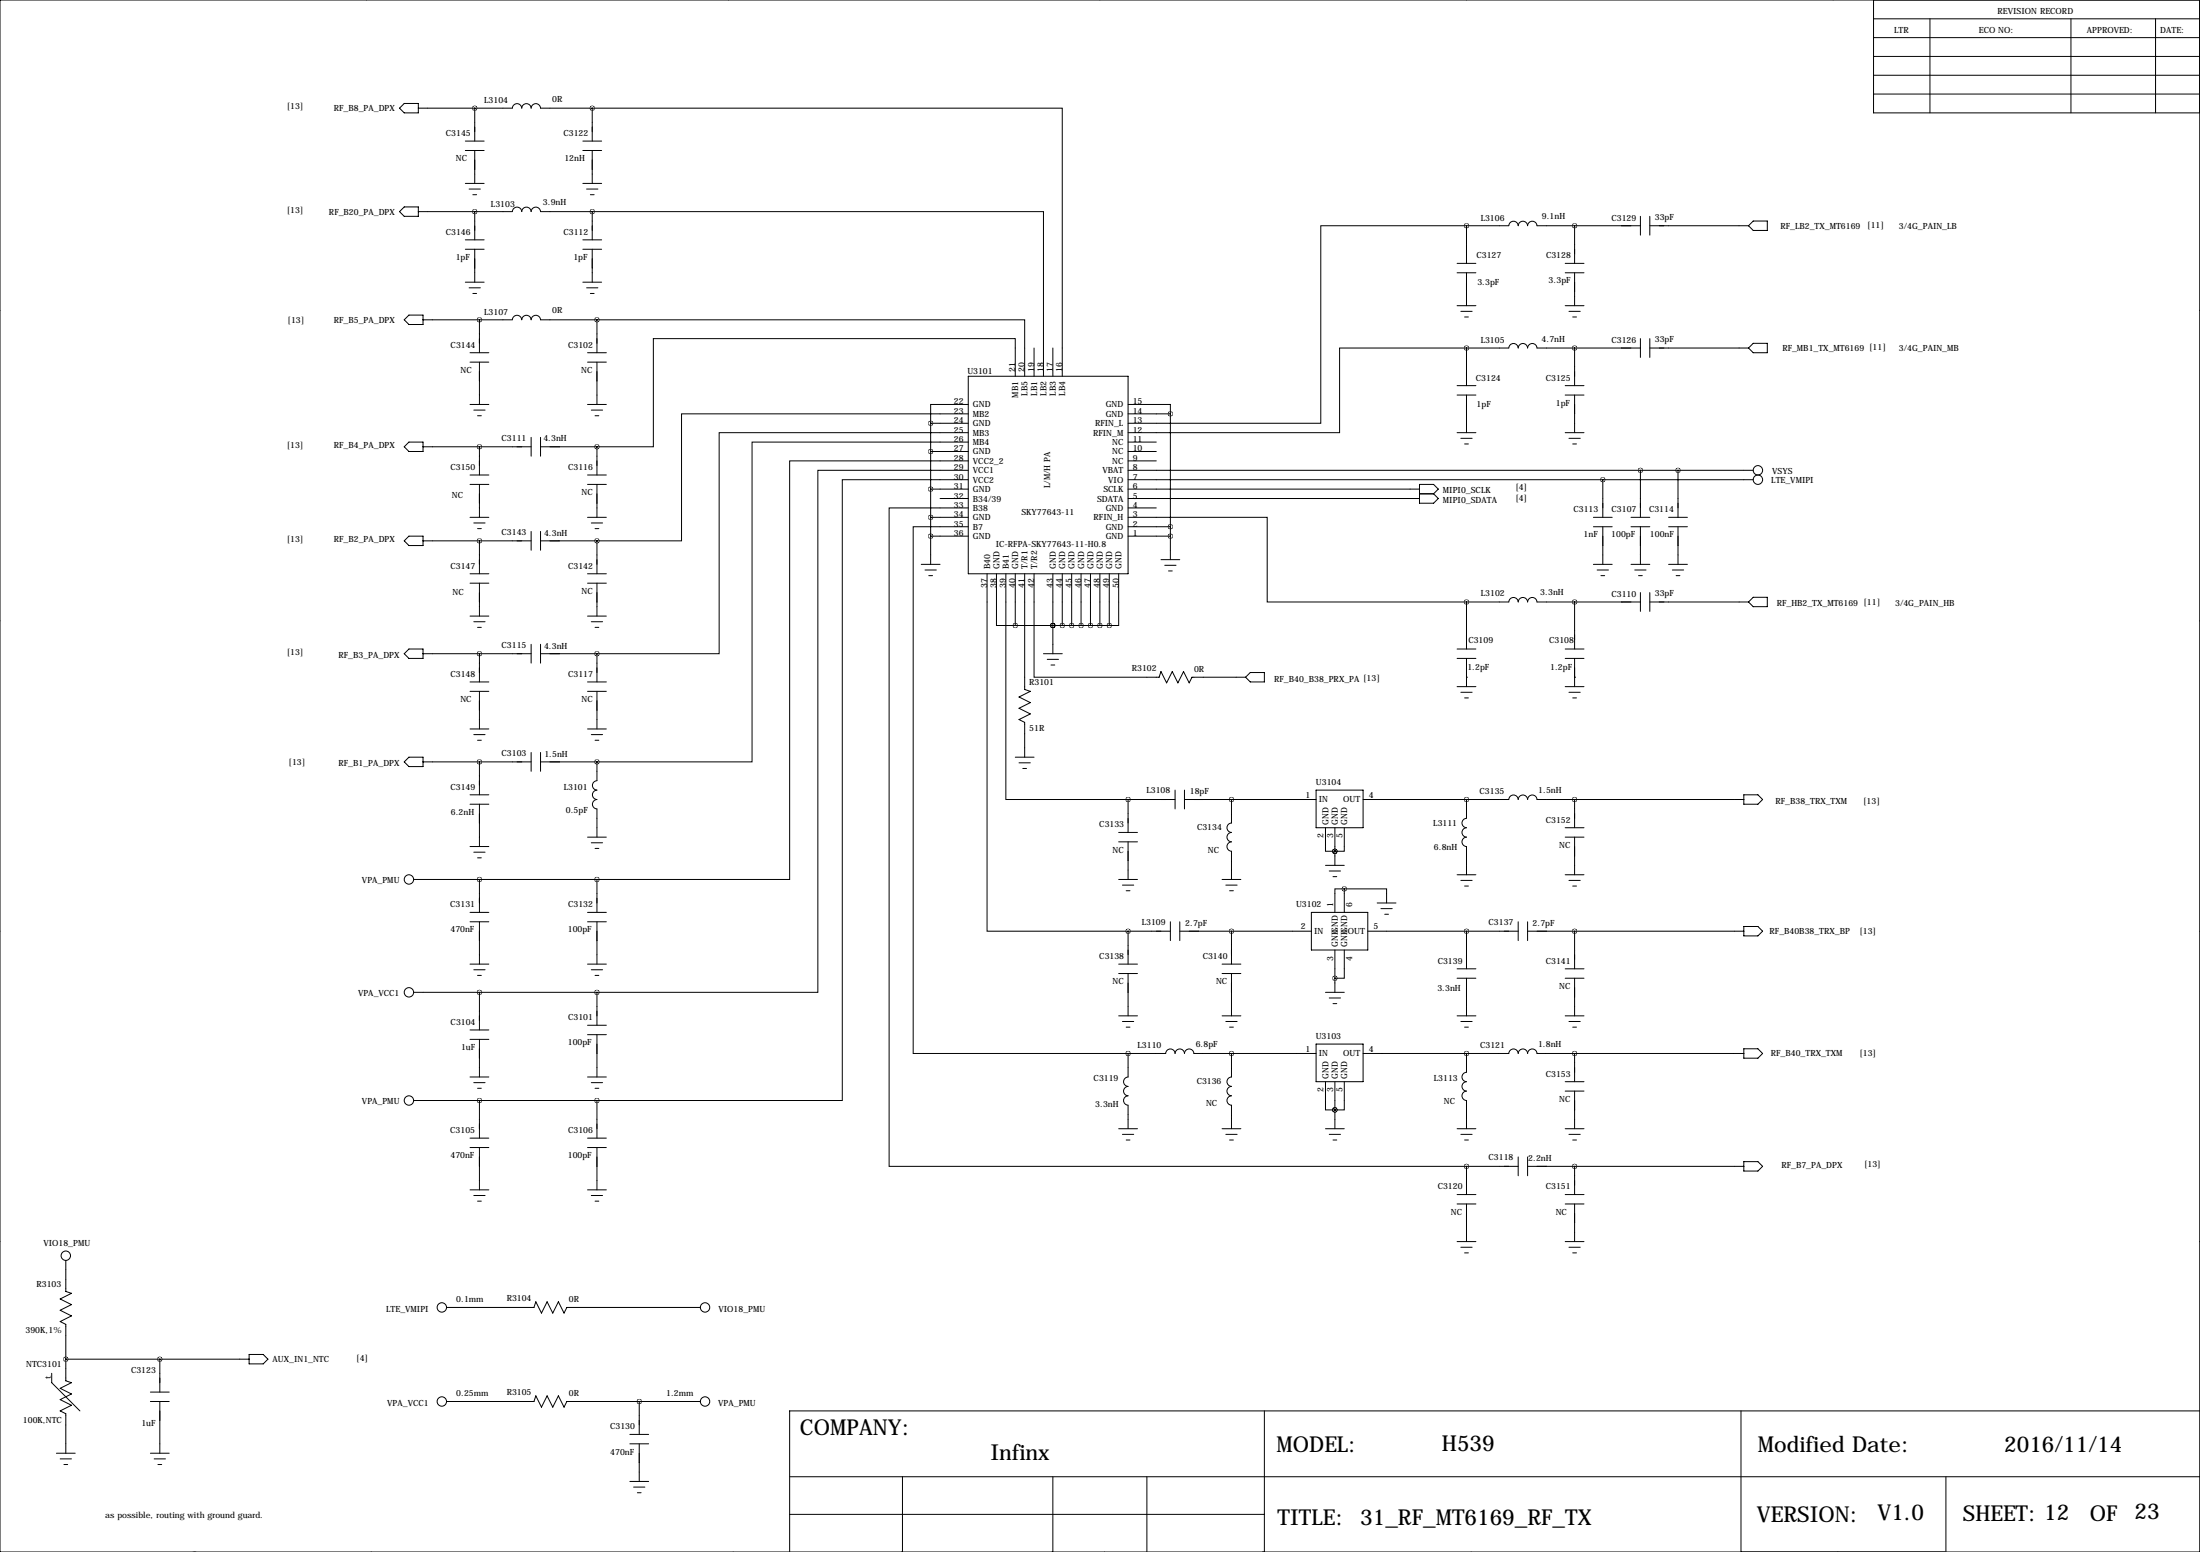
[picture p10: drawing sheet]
<svg xmlns="http://www.w3.org/2000/svg" width="594mm" height="419mm" viewBox="0 0 594 419" stroke-linecap="round" stroke-linejoin="round" font-family="sans-serif">
<g fill="none" stroke="#000" stroke-width=".27">
<path d="M99.1 0h.1M196.8 0h.1M297.2 0h.1M396.2 0h.1M495.3 0h.1M0 0h594.4v419.1h-594.4zM506.2 0v30.5h88.2M506.2 15.2h88.2M506.2 10.2h88.2M506.2 5.1h88.2M521.5 5.1v25.4M559.6 5.1v25.4"/>
<path d="M582.4 5.1v25.4M109.2 27.9h3.8v2.6h-3.8l-1.3-1.3zM113 29.2h25.4a1.27 1.27 0 0 1 1.3-1.2 1.27 1.27 0 0 1 1.3 1.2 1.27 1.27 0 0 1 1.2-1.2 1.27 1.27 0 0 1 1.3 1.2 1.27 1.27 0 0 1 1.3-1.2 1.27 1.27 0 0 1 1.2 1.2h14M125.7 38.1h5.1M128.3 29.2v8.9M157.5 38.1h5.1M160 29.2h127v72.4M160 29.2v8.9M506.2 20.3h88.2M506.2 25.4h88.2M107.9 57.1l1.3-1.2h3.8v2.5h-3.8zM113 57.1h25.4a1.27 1.27 0 0 1 1.3-1.2 1.27 1.27 0 0 1 1.3 1.2 1.27 1.27 0 0 1 1.2-1.2 1.27 1.27 0 0 1 1.3 1.2 1.27 1.27 0 0 1 1.3-1.2 1.27 1.27 0 0 1 1.2 1.2h14"/>
<path d="M125.7 40.6h5.1M125.7 49.5h5.1M126.7 51.1h3.1M127.8 52.6h1M128.3 40.6v8.9M128.3 57.1v7.7M157.5 40.6h5.1M157.5 49.5h5.1M158.5 51.1h3M159.5 52.6h1M160 57.1h121.9v44.5M160 40.6v8.9"/>
<path d="M160 57.1v7.7M443.2 58.4v5.1M445.8 58.4v5.1M125.7 64.8h5.1M125.7 67.3h5.1M125.7 76.2h5.1M126.7 77.7h3.1M127.8 79.2h1M128.3 67.3v8.9M157.5 64.8h5.1M157.5 67.3h5.1M157.5 76.2h5.1"/>
<path d="M158.5 77.7h3M159.5 79.2h1M160 67.3v8.9M393.7 71.1h5.1M393.7 73.7h5.1M396.2 61l11.5-.1a1.27 1.27 0 0 1 1.2-1.2 1.27 1.27 0 0 1 1.3 1.3 1.27 1.27 0 0 1 1.3-1.3 1.27 1.27 0 0 1 1.2 1.3 1.27 1.27 0 0 1 1.3-1.3 1.27 1.27 0 0 1 1.3 1.3h27.9M396.2 61h-39.3v53.3h-52.1M396.2 61v10.1M396.2 73.7v8.9M422.9 71.1h5.1M422.9 73.7h5.1M425.4 61v10.1"/>
<path d="M425.4 73.7v8.9M445.8 61h26.6M472.4 61l1.3-1.3h3.8v2.5h-3.8zM-.1 83.8h.1M109.2 86.4l1.3-1.3h3.8v2.5h-3.8zM114.3 86.4l24.1-.1a1.27 1.27 0 0 1 1.3-1.2 1.27 1.27 0 0 1 1.3 1.3 1.27 1.27 0 0 1 1.2-1.3 1.27 1.27 0 0 1 1.3 1.3 1.27 1.27 0 0 1 1.3-1.3 1.27 1.27 0 0 1 1.2 1.3h15.3M127 95.2h5.1M127 97.8h5.1M129.5 86.4v8.8M129.5 97.8v11.4M158.7 95.2h5.1M158.7 97.8h5.1"/>
<path d="M161.3 86.4h115.6v15.2M161.3 86.4v8.8M161.3 97.8v11.4M279.4 94v7.6M284.5 94v7.6M393.7 82.6h5.1M394.7 84.1h3.1M395.7 85.6h1M396.2 94h11.5a1.27 1.27 0 0 1 1.2-1.2 1.27 1.27 0 0 1 1.3 1.2 1.27 1.27 0 0 1 1.3-1.2 1.27 1.27 0 0 1 1.2 1.2 1.27 1.27 0 0 1 1.3-1.2 1.27 1.27 0 0 1 1.3 1.2h27.9M396.2 94h-34.3v22.8h-57.1M396.2 94v10.1M422.9 82.6h5.1"/>
<path d="M423.9 84.1h3.1M424.9 85.6h1.1M425.4 94v10.1M443.2 91.4v5.1M445.8 91.4v5.1M445.8 94h26.6M472.4 94l1.3-1.3h3.8v2.5h-3.8zM594.4 83.8h.1M127 109.2h5.1M128 110.7h3.1M129 112.3h1M143.5 118.1v5.1"/>
<path d="M146 118.1v5.1M158.7 109.2h5.1M159.8 110.7h3M160.8 112.3h1M251.5 114.3h10.1M251.5 114.3v38.1M261.6 109.2h-10.1v5.1M261.6 111.8h-77.5v34.3h-22.8M261.6 119.4h-58.4v86.3h-41.9M261.6 116.8h-67.3v59.7h-33M261.6 101.6h43.2v53.3h-43.2zM274.3 101.6v-10.2h-97.8v29.2h-15.2"/>
<path d="M304.8 109.2h11.4v2.6M304.8 111.8h11.4M304.8 119.4h7.6M316.2 111.8v39.3M393.7 104.1h5.1M393.7 106.7h5.1M393.7 116.8h5.1M394.7 118.4h3.1M395.7 119.9h1M396.2 106.7v10.1M422.9 104.1h5.1M422.9 106.7h5.1"/>
<path d="M422.9 116.8h5.1M423.9 118.4h3.1M424.9 119.9h1.1M425.4 106.7v10.1M109.2 120.6l1.3-1.2h3.8v2.5h-3.8zM114.3 120.6h29.2M127 128.3h5.1M127 130.8h5.1M127 139.7h5.1M129.5 120.6v7.7M129.5 130.8v8.9M146 120.6h15.3"/>
<path d="M158.7 128.3h5.1M158.7 130.8h5.1M158.7 139.7h5.1M161.3 120.6v7.7M161.3 130.8v8.9M251.5 139.7h10.1M251.5 121.9h10.1M251.5 132.1h10.1M254 134.6h7.6M261.6 124.5h-48.2v113h-52.1M261.6 127h-40.6v141h-59.7M261.6 129.5h-34v167.7h-66.3"/>
<path d="M261.6 137.2h-21.4v177.8h156M304.8 139.7h37.6v22.9h53.8M304.8 121.9h7.6M304.8 124.5h7.6M304.8 127h168.9M304.8 129.5h168.9M304.8 132.1h78.7M304.8 134.6h78.7M304.8 137.2h7.6M383.5 130.8h3.8l1.3 1.3-1.3 1.2 1.3 1.3-1.3 1.3h-3.8zM383.5 133.3h3.8M430.5 139.7h5.1"/>
<path d="M433.1 129.5v10.2M440.7 139.7h5.1M443.2 127v12.7M450.8 139.7h5.1M453.4 127v12.7M109.2 146.1l1.3-1.3h3.8v2.5h-3.8zM114.3 146.1h29.2M127 154.9h5.1M127 157.5h5.1M128 141.2h3.1M129 142.7h1M129.5 146.1v8.8"/>
<path d="M129.5 157.5v8.9M143.5 143.5v5.1M146 143.5v5.1M146 146.1h15.3M158.7 154.9h5.1M158.7 157.5h5.1M159.8 141.2h3M160.8 142.7h1M161.3 146.1v8.8M161.3 157.5v8.9M248.9 152.4h5.1M249.9 153.9h3.1"/>
<path d="M251 155.4h1M251.5 144.8h10.1M261.6 142.2h-14.9v142.3h58.1M266.7 154.9v96.6h38.1M269.2 154.9v14h5.1M271.8 154.9v61h33M274.3 154.9v14M276.9 154.9v31.3l1.5 .5-3.1 1.5 3.1 1.5-3.1 1.6 3.1 1.5-3.1 1.5 1.6 .8v9.4M279.4 154.9v28h33.8l.5-1.5 1.5 3 1.5-3 1.6 3 1.5-3 1.5 3 .8-1.5h14.4M284.5 154.9v21.6M287 154.9v14M289.6 154.9v14"/>
<path d="M292.1 154.9v14M294.6 154.9v14M297.2 154.9v14M299.7 154.9v14M302.3 154.9v14h-2.6M304.8 142.2h11.4M304.8 144.8h11.4M313.7 151.1h5.1M314.7 152.7h3.1M315.7 154.2h1M430.5 142.2h5.1M430.5 152.4h5.1"/>
<path d="M431.5 153.9h3.1M432.6 155.4h1M433.1 142.2v10.2M440.7 142.2h5.1M440.7 152.4h5.1M441.7 153.9h3.1M442.7 155.4h1M443.2 142.2v10.2M450.8 142.2h5.1M450.8 152.4h5.1M451.9 153.9h3M452.9 155.4h1"/>
<path d="M453.4 142.2v10.2M-.1 167.6h.1M110.5 175.3h3.8v2.5h-3.8l-1.3-1.3zM114.3 176.5h29.2M127 166.4h5.1M128 167.9h3.1M129 169.4h1M129.5 176.5v7.6M143.5 174v5.1M146 176.5h15.3M146 174v5.1M158.7 166.4h5.1"/>
<path d="M159.8 167.9h3M160.8 169.4h1M161.3 176.5v7.6M274.3 168.9h25.4M281.9 176.5h5.1M283 178.1h3M284 179.6h1M284.5 168.9h.1M393.7 175.3h5.1M393.7 177.8h5.1M396.2 162.6v12.7M396.2 177.8v7.6"/>
<path d="M396.2 162.6h11.5M407.7 162.5a1.27 1.27 0 0 1 1.2-1.2 1.27 1.27 0 0 1 1.3 1.3M410.2 162.5a1.27 1.27 0 0 1 1.3-1.2 1.27 1.27 0 0 1 1.2 1.3M412.8 162.5a1.27 1.27 0 0 1 1.2-1.2 1.27 1.27 0 0 1 1.3 1.3h27.9M422.9 175.3h5.1M422.9 177.8h5.1M425.4 162.6v12.7M425.4 177.8v7.6M443.2 160v5.1M445.8 160v5.1M445.8 162.6h26.6M472.4 162.6l1.3-1.3h3.8v2.5h-3.8z"/>
<path d="M594.4 167.6h.1M127 184.1h5.1M127 186.7h5.1M127 196.8h5.1M128 198.4h3.1M129 199.9h1M129.5 186.7v10.1M158.7 184.1h5.1M158.7 186.7h5.1M158.7 196.8h5.1M159.8 198.4h3M160.8 199.9h1"/>
<path d="M161.3 186.7v10.1M337.8 181.6h3.8v2.5h-3.8l-1.3-1.2zM393.7 185.4h5.1M394.7 186.9h3.1M395.7 188.5h1M396.2 182.9h.1M422.9 185.4h5.1M423.9 186.9h3.1M424.9 188.5h1.1M425.4 182.9h.1M110.5 204.5h3.8v2.5h-3.8l-1.3-1.3zM114.3 205.7h29.2"/>
<path d="M127 214.6h5.1M127 217.2h5.1M129.5 205.7v8.9M129.5 217.2v11.4M143.5 203.2v5.1M146 203.2v5.1M146 205.7h15.3M161.3 205.7v5.1a1.27 1.27 0 0 0-1.2 1.3 1.27 1.27 0 0 0 1.2 1.3 1.27 1.27 0 0 0-1.2 1.2 1.27 1.27 0 0 0 1.2 1.3 1.27 1.27 0 0 0-1.2 1.3 1.27 1.27 0 0 0 1.2 1.2v7.7M274.3 204.5h5.1M275.3 206h3.1M276.4 207.5h1M304.8 215.9h12.7"/>
<path d="M304.8 215.9v8.9M317.5 213.4v5M320 215.9h35.6M320 213.4v5M332.7 215.9v6.4a1.27 1.27 0 0 0-1.2 1.2 1.27 1.27 0 0 0 1.2 1.3 1.27 1.27 0 0 0-1.2 1.3 1.27 1.27 0 0 0 1.2 1.2 1.27 1.27 0 0 0-1.2 1.3 1.27 1.27 0 0 0 1.2 1.3v7.6M355.6 213.4h12.7v10.1h-12.7zM368.3 215.9h39.4a1.27 1.27 0 0 1 1.2-1.2 1.27 1.27 0 0 1 1.3 1.2 1.27 1.27 0 0 1 1.3-1.2 1.27 1.27 0 0 1 1.2 1.2 1.27 1.27 0 0 1 1.3-1.2 1.27 1.27 0 0 1 1.3 1.2h55.9M396.2 215.9v5.1a1.27 1.27 0 0 0-1.2 1.3 1.27 1.27 0 0 0 1.2 1.2 1.27 1.27 0 0 0-1.2 1.3 1.27 1.27 0 0 0 1.2 1.3 1.27 1.27 0 0 0-1.2 1.2 1.27 1.27 0 0 0 1.2 1.3v7.6M425.4 215.9v7.6M471.2 214.6h3.8l1.2 1.3-1.2 1.3h-3.8zM111.8 237.5h49.5M127 228.6h5.1"/>
<path d="M128 230.1h3.1M129 231.6h1M129.5 237.5v8.9M158.7 226.1h5.1M159.8 227.6h3M160.8 229.1h1M161.3 237.5v8.9M302.3 224.8h5M302.3 227.3h5M302.3 237.5h5M303.3 239h3M304.8 227.3v10.2"/>
<path d="M330.2 237.5h5.1M331.2 239h3.1M358.1 223.5v6.4h2.6M358.1 233.7h5.1M359.2 235.2h3M360.2 236.7h1M360.7 229.9h.1M360.7 223.5v10.2M363.2 223.5v6.4h-2.5M393.7 236.2h5.1M394.7 237.7h3.1M395.7 239.3h1"/>
<path d="M422.9 223.5h5.1M422.9 226.1h5.1M422.9 236.2h5.1M423.9 237.7h3.1M424.9 239.3h1.1M425.4 226.1v10.1M-.1 251.5h.1M127 246.4h5.1M127 248.9h5.1M129.5 248.9v11.5M158.7 246.4h5.1M158.7 248.9h5.1"/>
<path d="M161.3 248.9v11.5M304.3 240.5h1M304.8 251.5h11.4M304.8 251.5v8.9M316.2 248.9v5.1M318.8 251.5h35.5M318.8 248.9v5.1M332.2 240.5h1M332.7 251.5v8.9M354.3 246.4h15.3v10.1h-15.3zM360.7 256.5v11.5M363.2 256.5v7.7h-2.5"/>
<path d="M363.2 240h-2.5v6.4M363.2 240h11.4v3.8M363.2 240v6.4M369.6 251.5h40.6M372.1 243.8h5.1M373.1 245.4h3.1M374.1 246.9h1.1M396.2 251.5v10.1M410.2 248.9v5.1M412.7 251.5h58.5M412.7 248.9v5.1M425.4 251.5v10.1"/>
<path d="M471.2 250.2h3.8l1.2 1.3-1.2 1.2h-3.8zM594.4 251.5h.1M111.8 268h49.5M127 278.1h5.1M127 260.4h5.1M128 261.9h3.1M129 263.4h1M129.5 268v10.1M158.7 260.4h5.1M158.7 276.9h5.1M158.7 279.4h5.1M159.8 261.9h3"/>
<path d="M160.8 263.4h1M161.3 268v8.9M161.3 279.4v11.4M302.3 260.4h5M302.3 262.9h5M302.3 274.3h5M303.3 275.8h3M304.3 277.4h1M304.8 262.9v11.4M330.2 260.4h5.1M330.2 262.9h5.1M330.2 274.3h5.1"/>
<path d="M331.2 275.8h3.1M332.2 277.4h1M332.7 262.9v11.4M358.1 268h5.1M359.2 269.5h3M360.2 271h1M393.7 261.6h5.1M393.7 264.2h5.1M393.7 274.3h5.1M394.7 275.8h3.1M395.7 277.4h1M396.2 264.2v10.1"/>
<path d="M422.9 261.6h5.1M422.9 264.2h5.1M422.9 274.3h5.1M423.9 275.8h3.1M424.9 277.4h1.1M425.4 264.2v10.1M111.8 297.2h49.5M127 280.7h5.1M127 290.8h5.1M128 292.4h3.1M129 293.9h1M129.5 280.7v10.1"/>
<path d="M129.5 297.2v10.1M158.7 290.8h5.1M159.8 292.4h3M160.8 293.9h1M161.3 297.2v10.1M304.8 284.5v6.3a1.27 1.27 0 0 0-1.2 1.3 1.27 1.27 0 0 0 1.2 1.3 1.27 1.27 0 0 0-1.2 1.2 1.27 1.27 0 0 0 1.2 1.3 1.27 1.27 0 0 0-1.2 1.3 1.27 1.27 0 0 0 1.2 1.2v6.4M304.8 284.5h10.2a1.27 1.27 0 0 1 1.2-1.2 1.27 1.27 0 0 1 1.3 1.2 1.27 1.27 0 0 1 1.3-1.2 1.27 1.27 0 0 1 1.2 1.2 1.27 1.27 0 0 1 1.3-1.2 1.27 1.27 0 0 1 1.3 1.2M322.6 284.5h33M332.7 284.5v6.3a1.27 1.27 0 0 0-1.2 1.3 1.27 1.27 0 0 0 1.2 1.3 1.27 1.27 0 0 0-1.2 1.2 1.27 1.27 0 0 0 1.2 1.3 1.27 1.27 0 0 0-1.2 1.3 1.27 1.27 0 0 0 1.2 1.2v6.4M355.6 281.9h12.7v10.2h-12.7zM358.1 292.1v7.6h2.6M360.7 299.7h.1"/>
<path d="M360.7 292.1v12.7M363.2 292.1v7.6h-2.5M368.3 284.5h39.4a1.27 1.27 0 0 1 1.2-1.2 1.27 1.27 0 0 1 1.3 1.2 1.27 1.27 0 0 1 1.3-1.2 1.27 1.27 0 0 1 1.2 1.2 1.27 1.27 0 0 1 1.3-1.2 1.27 1.27 0 0 1 1.3 1.2h55.9M396.2 284.5v5.1a1.27 1.27 0 0 0-1.2 1.2 1.27 1.27 0 0 0 1.2 1.3 1.27 1.27 0 0 0-1.2 1.3 1.27 1.27 0 0 0 1.2 1.2 1.27 1.27 0 0 0-1.2 1.3 1.27 1.27 0 0 0 1.2 1.3v7.6M422.9 292.1h5.1M422.9 294.6h5.1M425.4 284.5v7.6M425.4 294.6v10.2M471.2 283.2h3.8l1.2 1.3-1.2 1.3h-3.8zM127 307.3h5.1M127 309.9h5.1M129.5 309.9v11.4"/>
<path d="M158.7 307.3h5.1M158.7 309.9h5.1M161.3 309.9v11.4M302.3 304.8h5M303.3 306.3h3M304.3 307.8h1M330.2 304.8h5.1M331.2 306.3h3.1M332.2 307.8h1M358.1 304.8h5.1M359.2 306.3h3M360.2 307.8h1"/>
<path d="M393.7 304.8h5.1M394.7 306.3h3.1M395.7 307.8h1M396.2 315v7.6M396.2 315h14M410.2 312.4v5.1M412.7 315h58.5M412.7 312.4v5.1M422.9 304.8h5.1M423.9 306.3h3.1M424.9 307.8h1.1M425.4 315v7.6"/>
<path d="M471.2 313.7h3.8l1.2 1.3-1.2 1.2h-3.8zM-.1 335.3h.1M127 321.3h5.1M128 322.8h3.1M129 324.4h1M158.7 321.3h5.1M159.8 322.8h3M160.8 324.4h1M393.7 335.3h5.1M393.7 322.6h5.1M393.7 325.1h5.1M394.7 336.8h3.1"/>
<path d="M395.7 338.3h1M396.2 325.1v10.2M422.9 335.3h5.1M422.9 322.6h5.1M422.9 325.1h5.1M423.9 336.8h3.1M424.9 338.3h1.1M425.4 325.1v10.2M594.4 335.3h.1M17.8 340.4v8.3l1.5 .5-3 1.6 3 1.5-3 1.5 3 1.5-3 1.6 1.5 .7v15.3l1.5 .5-3 1.5 3 1.5-3 1.6 3 1.5-3 1.5 1.5 .8v10.6M120.6 353.1h23.7l.5-1.6 1.5 3.1 1.5-3.1 1.6 3.1 1.5-3.1 1.5 3.1 .8-1.5h36M14 370.8v2.6l7.6 7.6"/>
<path d="M17.8 367h49.5M40.6 375.9h5.1M40.6 378.5h5.1M43.2 367v8.9M43.2 378.5v13.9M67.3 365.8h3.8l1.3 1.2-1.3 1.3h-3.8zM120.6 378.5h23.7l.5-1.6 1.5 3.1 1.5-3.1 1.6 3.1 1.5-3.1 1.5 3.1 .8-1.5h36M172.7 378.5v8.8M15.2 392.4h5.1M16.3 394h3M17.3 395.5h1M40.6 392.4h5.1"/>
<path d="M41.7 394h3M42.7 395.5h1M170.2 387.3h5.1M170.2 389.9h5.1M172.7 389.9v10.1M213.4 398.8h381M243.8 398.8v20.3M284.5 398.8v20.3M309.9 398.8v20.3M341.6 381v38.1M470.4 381v38.1M525.8 398.8v20.3"/>
<path d="M594.4 381h-381v38.1M100.3 419.1h.1M170.2 400h5.1M171.2 401.6h3M172.2 403.1h1M198.1 419.1h.1M213.4 408.9h128.2M298.4 419.1h.1M397.5 419.1h.1M496.6 419.1h.1"/>
<circle cx="475" cy="129.5" r="1.27"/>
<circle cx="475" cy="127" r="1.27"/>
<circle cx="110.5" cy="237.5" r="1.27"/>
<circle cx="110.5" cy="268" r="1.27"/>
<circle cx="110.5" cy="297.2" r="1.27"/>
<circle cx="17.8" cy="339.1" r="1.27"/>
<circle cx="119.4" cy="353.1" r="1.27"/>
<circle cx="190.5" cy="353.1" r="1.27"/>
<circle cx="119.4" cy="378.5" r="1.27"/>
<circle cx="190.5" cy="378.5" r="1.27"/>
</g>
<path d="M172.7 378.5a.05 .05 0 0 0 .1 0 .05 .05 0 0 0-.1 0zM43.1 367a.05 .05 0 0 0 .1 0 .05 .05 0 0 0-.1 0zM17.7 367a.05 .05 0 0 0 .1 0 .05 .05 0 0 0-.1 0zM129.5 237.5a.05 .05 0 0 0 .1 0 .05 .05 0 0 0-.1 0zM161.2 237.5a.05 .05 0 0 0 .1 0 .05 .05 0 0 0-.1 0zM129.5 297.2a.05 .05 0 0 0 .1 0 .05 .05 0 0 0-.1 0zM161.2 297.2a.05 .05 0 0 0 .1 0 .05 .05 0 0 0-.1 0zM274.3 168.9a.05 .05 0 0 0 .1 0 .05 .05 0 0 0-.1 0zM284.4 168.9a.05 .05 0 0 0 .1 0 .05 .05 0 0 0-.1 0zM287 168.9a.05 .05 0 0 0 .1 0 .05 .05 0 0 0-.1 0zM289.5 168.9a.05 .05 0 0 0 .1 0 .05 .05 0 0 0-.1 0zM294.6 168.9a.05 .05 0 0 0 .1 0 .05 .05 0 0 0-.1 0zM297.1 168.9a.05 .05 0 0 0 .1 0 .05 .05 0 0 0-.1 0zM299.7 168.9a.05 .05 0 0 0 .1 0 .05 .05 0 0 0-.1 0zM251.4 144.8a.05 .05 0 0 0 .1 0 .05 .05 0 0 0-.1 0zM251.4 139.7a.05 .05 0 0 0 .1 0 .05 .05 0 0 0-.1 0zM251.4 132.1a.05 .05 0 0 0 .1 0 .05 .05 0 0 0-.1 0zM251.4 121.9a.05 .05 0 0 0 .1 0 .05 .05 0 0 0-.1 0zM251.4 114.3a.05 .05 0 0 0 .1 0 .05 .05 0 0 0-.1 0zM425.4 61a.05 .05 0 0 0 .1 0 .05 .05 0 0 0-.1 0zM396.2 61a.05 .05 0 0 0 .1 0 .05 .05 0 0 0-.1 0zM396.2 94a.05 .05 0 0 0 .1 0 .05 .05 0 0 0-.1 0zM425.4 94a.05 .05 0 0 0 .1 0 .05 .05 0 0 0-.1 0zM443.2 127a.05 .05 0 0 0 .1 0 .05 .05 0 0 0-.1 0zM453.3 127a.05 .05 0 0 0 .1 0 .05 .05 0 0 0-.1 0zM433 129.5a.05 .05 0 0 0 .1 0 .05 .05 0 0 0-.1 0zM425.4 162.6a.05 .05 0 0 0 .1 0 .05 .05 0 0 0-.1 0zM316.2 144.8a.05 .05 0 0 0 .1 0 .05 .05 0 0 0-.1 0zM316.2 111.8a.05 .05 0 0 0 .1 0 .05 .05 0 0 0-.1 0zM161.2 268a.05 .05 0 0 0 .1 0 .05 .05 0 0 0-.1 0zM129.5 268a.05 .05 0 0 0 .1 0 .05 .05 0 0 0-.1 0zM396.2 251.5a.05 .05 0 0 0 .1 0 .05 .05 0 0 0-.1 0zM332.7 251.5a.05 .05 0 0 0 .1 0 .05 .05 0 0 0-.1 0zM425.4 251.5a.05 .05 0 0 0 .1 0 .05 .05 0 0 0-.1 0zM332.7 284.5a.05 .05 0 0 0 .1 0 .05 .05 0 0 0-.1 0zM396.2 284.5a.05 .05 0 0 0 .1 0 .05 .05 0 0 0-.1 0zM360.6 299.7a.05 .05 0 0 0 .1 0 .05 .05 0 0 0-.1 0zM360.6 264.2a.05 .05 0 0 0 .1 0 .05 .05 0 0 0-.1 0zM332.7 215.9a.05 .05 0 0 0 .1 0 .05 .05 0 0 0-.1 0zM396.2 215.9a.05 .05 0 0 0 .1 0 .05 .05 0 0 0-.1 0zM425.4 315a.05 .05 0 0 0 .1 0 .05 .05 0 0 0-.1 0zM129.5 120.7a.05 .05 0 0 0 .1 0 .05 .05 0 0 0-.1 0zM129.5 176.5a.05 .05 0 0 0 .1 0 .05 .05 0 0 0-.1 0zM396.2 315a.05 .05 0 0 0 .1 0 .05 .05 0 0 0-.1 0zM284.4 168.9a.05 .05 0 0 0 .1 0 .05 .05 0 0 0-.1 0zM316.2 142.2a.05 .05 0 0 0 .1 0 .05 .05 0 0 0-.1 0zM396.2 162.6a.05 .05 0 0 0 .1 0 .05 .05 0 0 0-.1 0zM360.6 229.9a.05 .05 0 0 0 .1 0 .05 .05 0 0 0-.1 0zM360.6 229.9a.05 .05 0 0 0 .1 0 .05 .05 0 0 0-.1 0zM360.6 299.7a.05 .05 0 0 0 .1 0 .05 .05 0 0 0-.1 0zM363.2 240a.05 .05 0 0 0 .1 0 .05 .05 0 0 0-.1 0zM129.5 146.1a.05 .05 0 0 0 .1 0 .05 .05 0 0 0-.1 0zM161.2 146.1a.05 .05 0 0 0 .1 0 .05 .05 0 0 0-.1 0zM129.5 205.7a.05 .05 0 0 0 .1 0 .05 .05 0 0 0-.1 0zM161.2 205.7a.05 .05 0 0 0 .1 0 .05 .05 0 0 0-.1 0zM160 57.2a.05 .05 0 0 0 .1 0 .05 .05 0 0 0-.1 0zM128.2 57.2a.05 .05 0 0 0 .1 0 .05 .05 0 0 0-.1 0zM161.2 86.4a.05 .05 0 0 0 .1 0 .05 .05 0 0 0-.1 0zM129.5 86.4a.05 .05 0 0 0 .1 0 .05 .05 0 0 0-.1 0zM160 29.2a.05 .05 0 0 0 .1 0 .05 .05 0 0 0-.1 0zM128.2 29.2a.05 .05 0 0 0 .1 0 .05 .05 0 0 0-.1 0zM425.4 215.9a.05 .05 0 0 0 .1 0 .05 .05 0 0 0-.1 0zM425.4 284.5a.05 .05 0 0 0 .1 0 .05 .05 0 0 0-.1 0zM161.2 176.5a.05 .05 0 0 0 .1 0 .05 .05 0 0 0-.1 0zM161.2 120.7a.05 .05 0 0 0 .1 0 .05 .05 0 0 0-.1 0z" fill="#000" stroke="#000" stroke-width="1.3"/>
<g font-size="5.9">
<text x="216.2" y="387.6">COMPANY:</text>
<text x="267.6" y="394.3">Infinx</text>
<text x="344.9" y="392.2">MODEL:</text>
<text x="389.6" y="391.7">H539</text>
<text x="475" y="392.2">Modified Date:</text>
<text x="541.5" y="392.2">2016/11/14</text>
<text x="345.2" y="411.7">TITLE:</text>
<text x="367.5" y="411.7">31_RF_MT6169_RF_TX</text>
<text x="474.7" y="411">VERSION:</text>
<text x="507.3" y="410.5">V1.0</text>
<text x="530.4" y="410.7">SHEET: 12</text>
<text x="564.7" y="410.7">OF</text>
<text x="576.7" y="410.3">23</text>
</g>
<g font-size="2.3">
<text x="539.8" y="3.8">REVISION RECORD</text>
<text x="511.8" y="8.9">LTR</text>
<text x="534.7" y="8.9">ECO NO:</text>
<text x="563.9" y="8.9">APPROVED:</text>
<text x="583.7" y="8.9">DATE:</text>
<text x="77.5" y="29.6">[13]</text>
<text x="90.2" y="30">RF_B8_PA_DPX</text>
<text x="130.8" y="27.8">L3104</text>
<text x="149.2" y="27.5">0R</text>
<text x="120.5" y="36.7">C3145</text>
<text x="152.2" y="36.7">C3122</text>
<text x="123.2" y="43.5">NC</text>
<text x="152.5" y="43.4">12nH</text>
<text x="77.5" y="57.5">[13]</text>
<text x="88.9" y="58.2">RF_B20_PA_DPX</text>
<text x="132.7" y="55.9">L3103</text>
<text x="146.7" y="55.5">3.9nH</text>
<text x="400.1" y="59.6">L3106</text>
<text x="416.6" y="59.2">9.1nH</text>
<text x="435.4" y="59.6">C3129</text>
<text x="447.1" y="59.3">33pF</text>
<text x="120.4" y="63.4">C3146</text>
<text x="152.2" y="63.4">C3112</text>
<text x="481.1" y="61.7">RF_LB2_TX_MT6169</text>
<text x="504.5" y="61.5">[11]</text>
<text x="513.1" y="61.7">3/4G_PAIN_LB</text>
<text x="123.1" y="70.1">1pF</text>
<text x="154.9" y="70.2">1pF</text>
<text x="398.9" y="69.7">C3127</text>
<text x="417.7" y="69.7">C3128</text>
<text x="399.2" y="76.8">3.3pF</text>
<text x="418.4" y="76.5">3.3pF</text>
<text x="77.7" y="87.2">[13]</text>
<text x="90.2" y="87.2">RF_B5_PA_DPX</text>
<text x="130.8" y="85">L3107</text>
<text x="149.2" y="84.6">0R</text>
<text x="121.8" y="93.9">C3144</text>
<text x="153.5" y="93.9">C3102</text>
<text x="400.1" y="92.6">L3105</text>
<text x="416.5" y="92.3">4.7nH</text>
<text x="435.4" y="92.6">C3126</text>
<text x="447.1" y="92.3">33pF</text>
<text x="481.6" y="94.7">RF_MB1_TX_MT6169 [11]</text>
<text x="513.1" y="94.7">3/4G_PAIN_MB</text>
<text x="124.5" y="100.7">NC</text>
<text x="157.1" y="100.7">NC</text>
<text x="261.4" y="101.1">U3101</text>
<text x="274.3" y="100.3" transform="rotate(-90 274.3 100.3)">21</text>
<text x="276.9" y="100.3" transform="rotate(-90 276.9 100.3)">20</text>
<text x="279.4" y="100.3" transform="rotate(-90 279.4 100.3)">19</text>
<text x="281.9" y="100.3" transform="rotate(-90 281.9 100.3)">18</text>
<text x="284.5" y="100.3" transform="rotate(-90 284.5 100.3)">17</text>
<text x="287" y="100.3" transform="rotate(-90 287 100.3)">16</text>
<text x="275.1" y="107.3" transform="rotate(-90 275.1 107.3)">MB1</text>
<text x="277.7" y="106.8" transform="rotate(-90 277.7 106.8)">LB5</text>
<text x="280.2" y="106.8" transform="rotate(-90 280.2 106.8)">LB1</text>
<text x="282.7" y="106.8" transform="rotate(-90 282.7 106.8)">LB2</text>
<text x="285.3" y="106.8" transform="rotate(-90 285.3 106.8)">LB3</text>
<text x="287.8" y="106.8" transform="rotate(-90 287.8 106.8)">LB4</text>
<text x="398.8" y="102.8">C3124</text>
<text x="417.7" y="102.8">C3125</text>
<text x="257.7" y="111.8">23</text>
<text x="257.7" y="109.2">22</text>
<text x="262.9" y="112.6">MB2</text>
<text x="262.9" y="110">GND</text>
<text x="298.8" y="112.6">GND</text>
<text x="298.8" y="110">GND</text>
<text x="306.1" y="111.8">14</text>
<text x="306.1" y="109.2">15</text>
<text x="399" y="110">1pF</text>
<text x="420.4" y="109.6">1pF</text>
<text x="135.5" y="119">C3111</text>
<text x="146.8" y="119">4.3nH</text>
<text x="257.7" y="119.4">26</text>
<text x="257.7" y="116.8">25</text>
<text x="257.7" y="114.3">24</text>
<text x="262.9" y="117.6">MB3</text>
<text x="262.9" y="115.1">GND</text>
<text x="295.4" y="117.6">RFIN_M</text>
<text x="295.9" y="115.1">RFIN_L</text>
<text x="306.1" y="114.3">13</text>
<text x="306.1" y="116.8">12</text>
<text x="306.1" y="119.4">11</text>
<text x="77.5" y="121">[13]</text>
<text x="90.2" y="121">RF_B4_PA_DPX</text>
<text x="257.7" y="121.9">27</text>
<text x="257.7" y="124.5">28</text>
<text x="262.9" y="122.7">GND</text>
<text x="262.9" y="120.2">MB4</text>
<text x="262.9" y="125.3">VCC2_2</text>
<text x="300.5" y="120.2">NC</text>
<text x="300.5" y="122.7">NC</text>
<text x="300.5" y="125.3">NC</text>
<text x="306.1" y="121.9">10</text>
<text x="306.1" y="124.5">9</text>
<text x="121.7" y="126.9">C3150</text>
<text x="153.5" y="126.9">C3116</text>
<text x="257.7" y="129.5">30</text>
<text x="257.7" y="127">29</text>
<text x="262.9" y="130.3">VCC2</text>
<text x="262.9" y="127.8">VCC1</text>
<text x="283.7" y="131.8" transform="rotate(-90 283.7 131.8)">L/M/H PA</text>
<text x="297.9" y="127.8">VBAT</text>
<text x="299.4" y="130.3">VIO</text>
<text x="306.1" y="127">8</text>
<text x="306.1" y="129.5">7</text>
<text x="478.6" y="130.4">LTE_VMIPI</text>
<text x="478.8" y="127.9">VSYS</text>
<text x="122.1" y="134.4">NC</text>
<text x="157.1" y="133.6">NC</text>
<text x="257.7" y="137.2">33</text>
<text x="257.7" y="134.6">32</text>
<text x="257.7" y="132.1">31</text>
<text x="262.9" y="138">B38</text>
<text x="262.9" y="135.4">B34/39</text>
<text x="262.9" y="132.9">GND</text>
<text x="296.4" y="135.4">SDATA</text>
<text x="298.1" y="132.9">SCLK</text>
<text x="298.8" y="138">GND</text>
<text x="306.1" y="132.1">6</text>
<text x="306.1" y="134.6">5</text>
<text x="306.1" y="137.2">4</text>
<text x="389.9" y="133.1">MIPI0_SCLK</text>
<text x="389.9" y="135.9">MIPI0_SDATA</text>
<text x="409.4" y="132.4">[4]</text>
<text x="409.4" y="135.2">[4]</text>
<text x="257.7" y="139.7">34</text>
<text x="257.7" y="142.2">35</text>
<text x="262.9" y="140.5">GND</text>
<text x="262.9" y="143">B7</text>
<text x="276" y="139.2">SKY77643-11</text>
<text x="295.5" y="140.5">RFIN_H</text>
<text x="298.8" y="143">GND</text>
<text x="306.1" y="139.7">3</text>
<text x="306.1" y="142.2">2</text>
<text x="425.1" y="138.3">C3113</text>
<text x="435.5" y="138.3">C3107</text>
<text x="445.6" y="138.3">C3114</text>
<text x="77.5" y="146.4">[13]</text>
<text x="90.2" y="146.4">RF_B2_PA_DPX</text>
<text x="135.5" y="144.4">C3143</text>
<text x="147" y="144.7">4.3nH</text>
<text x="257.7" y="144.8">36</text>
<text x="262.9" y="145.6">GND</text>
<text x="269.1" y="147.8">IC-RFPA-SKY77643-11-H0.8</text>
<text x="298.8" y="145.6">GND</text>
<text x="306.1" y="144.8">1</text>
<text x="427.9" y="145.1">1nF</text>
<text x="435.4" y="145.1">100pF</text>
<text x="445.8" y="145.1">100nF</text>
<text x="121.7" y="153.6">C3147</text>
<text x="153.5" y="153.6">C3142</text>
<text x="267.5" y="153.7" transform="rotate(-90 267.5 153.7)">B40</text>
<text x="270" y="153.7" transform="rotate(-90 270 153.7)">GND</text>
<text x="272.6" y="153.7" transform="rotate(-90 272.6 153.7)">B41</text>
<text x="275.1" y="153.7" transform="rotate(-90 275.1 153.7)">GND</text>
<text x="277.7" y="153.7" transform="rotate(-90 277.7 153.7)">T/R1</text>
<text x="280.2" y="153.7" transform="rotate(-90 280.2 153.7)">T/R2</text>
<text x="285.3" y="153.7" transform="rotate(-90 285.3 153.7)">GND</text>
<text x="287.8" y="153.7" transform="rotate(-90 287.8 153.7)">GND</text>
<text x="290.4" y="153.7" transform="rotate(-90 290.4 153.7)">GND</text>
<text x="292.9" y="153.7" transform="rotate(-90 292.9 153.7)">GND</text>
<text x="295.4" y="153.7" transform="rotate(-90 295.4 153.7)">GND</text>
<text x="298" y="153.7" transform="rotate(-90 298 153.7)">GND</text>
<text x="300.5" y="153.7" transform="rotate(-90 300.5 153.7)">GND</text>
<text x="303.1" y="153.7" transform="rotate(-90 303.1 153.7)">GND</text>
<text x="122.3" y="160.6">NC</text>
<text x="157.1" y="160.3">NC</text>
<text x="266.7" y="158.8" transform="rotate(-90 266.7 158.8)">37</text>
<text x="269.2" y="158.8" transform="rotate(-90 269.2 158.8)">38</text>
<text x="271.8" y="158.8" transform="rotate(-90 271.8 158.8)">39</text>
<text x="274.3" y="158.8" transform="rotate(-90 274.3 158.8)">40</text>
<text x="276.9" y="158.8" transform="rotate(-90 276.9 158.8)">41</text>
<text x="279.4" y="158.8" transform="rotate(-90 279.4 158.8)">42</text>
<text x="284.5" y="158.8" transform="rotate(-90 284.5 158.8)">43</text>
<text x="287" y="158.8" transform="rotate(-90 287 158.8)">44</text>
<text x="289.6" y="158.8" transform="rotate(-90 289.6 158.8)">45</text>
<text x="292.1" y="158.8" transform="rotate(-90 292.1 158.8)">46</text>
<text x="294.6" y="158.8" transform="rotate(-90 294.6 158.8)">47</text>
<text x="297.2" y="158.8" transform="rotate(-90 297.2 158.8)">48</text>
<text x="299.7" y="158.8" transform="rotate(-90 299.7 158.8)">49</text>
<text x="302.3" y="158.8" transform="rotate(-90 302.3 158.8)">50</text>
<text x="400.1" y="161">L3102</text>
<text x="416.2" y="160.6">3.3nH</text>
<text x="435.4" y="161.2">C3110</text>
<text x="447.1" y="160.9">33pF</text>
<text x="480.1" y="163.6">RF_HB2_TX_MT6169 [11]</text>
<text x="512.1" y="163.6">3/4G_PAIN_HB</text>
<text x="396.7" y="173.7">C3109</text>
<text x="418.6" y="173.7">C3108</text>
<text x="77.5" y="176.9">[13]</text>
<text x="91.5" y="177.8">RF_B3_PA_DPX</text>
<text x="135.5" y="174.9">C3115</text>
<text x="147" y="175.2">4.3nH</text>
<text x="121.7" y="182.8">C3148</text>
<text x="153.5" y="182.8">C3117</text>
<text x="278.1" y="185.1">R3101</text>
<text x="305.8" y="181.2">R3102</text>
<text x="322.6" y="181.5">0R</text>
<text x="344.3" y="184">RF_B40_B38_PRX_PA [13]</text>
<text x="396.5" y="180.9">1.2pF</text>
<text x="418.8" y="180.9">1.2pF</text>
<text x="124.4" y="189.5">NC</text>
<text x="157.1" y="189.5">NC</text>
<text x="278.1" y="197.5">51R</text>
<text x="78" y="206.6">[13]</text>
<text x="91.5" y="206.8">RF_B1_PA_DPX</text>
<text x="135.5" y="204.1">C3103</text>
<text x="147.1" y="204.4">1.5nH</text>
<text x="121.7" y="213.3">C3149</text>
<text x="152.3" y="213.3">L3101</text>
<text x="309.8" y="214.3">L3108</text>
<text x="321.5" y="214.5">18pF</text>
<text x="352.8" y="215.4">1</text>
<text x="355.6" y="212">U3104</text>
<text x="369.8" y="215.4">4</text>
<text x="399.8" y="214.5">C3135</text>
<text x="415.6" y="214.2">1.5nH</text>
<text x="121.8" y="220.1">6.2nH</text>
<text x="152.9" y="219.6">0.5pF</text>
<text x="356.4" y="216.7">IN</text>
<text x="362.9" y="216.7">OUT</text>
<text x="479.7" y="217.2">RF_B38_TRX_TXM</text>
<text x="503.4" y="217">[13]</text>
<text x="297" y="223.4">C3133</text>
<text x="323.4" y="224.1">C3134</text>
<text x="357.6" y="226.4" transform="rotate(-90 357.6 226.4)">2</text>
<text x="358.9" y="222.8" transform="rotate(-90 358.9 222.8)">GND</text>
<text x="360.2" y="226.4" transform="rotate(-90 360.2 226.4)">3</text>
<text x="361.5" y="222.8" transform="rotate(-90 361.5 222.8)">GND</text>
<text x="362.7" y="226.4" transform="rotate(-90 362.7 226.4)">5</text>
<text x="364" y="222.8" transform="rotate(-90 364 222.8)">GND</text>
<text x="387.3" y="223.2">L3111</text>
<text x="417.7" y="222.1">C3152</text>
<text x="300.6" y="230.2">NC</text>
<text x="326.3" y="230.3">NC</text>
<text x="387.4" y="229.6">6.8nH</text>
<text x="421.3" y="228.9">NC</text>
<text x="97.8" y="238.5">VPA_PMU</text>
<text x="121.7" y="245">C3131</text>
<text x="153.5" y="245">C3132</text>
<text x="350.2" y="245">U3102</text>
<text x="360.2" y="244.9" transform="rotate(-90 360.2 244.9)">1</text>
<text x="365.3" y="244.9" transform="rotate(-90 365.3 244.9)">6</text>
<text x="121.7" y="251.8">470nF</text>
<text x="153.4" y="251.8">100pF</text>
<text x="308.5" y="249.8">L3109</text>
<text x="320.3" y="250.1">2.7pF</text>
<text x="351.5" y="251">2</text>
<text x="371.1" y="251">5</text>
<text x="402.2" y="249.8">C3137</text>
<text x="414.1" y="250.1">2.7pF</text>
<text x="355.1" y="252.3">IN</text>
<text x="361.5" y="255.8" transform="rotate(-90 361.5 255.8)">GNDGND</text>
<text x="364" y="255.8" transform="rotate(-90 364 255.8)">GNDGND</text>
<text x="364.2" y="252.3">OUT</text>
<text x="478.1" y="252.2">RF_B40B38_TRX_BP</text>
<text x="502.4" y="252.3">[13]</text>
<text x="297" y="259">C3138</text>
<text x="325" y="259">C3140</text>
<text x="360.2" y="259.4" transform="rotate(-90 360.2 259.4)">3</text>
<text x="365.3" y="259.4" transform="rotate(-90 365.3 259.4)">4</text>
<text x="388.5" y="260.2">C3139</text>
<text x="417.7" y="260.2">C3141</text>
<text x="96.8" y="269">VPA_VCC1</text>
<text x="300.6" y="265.8">NC</text>
<text x="328.6" y="265.8">NC</text>
<text x="388.4" y="267.5">3.3nH</text>
<text x="421.3" y="267">NC</text>
<text x="153.5" y="275.5">C3101</text>
<text x="121.8" y="276.8">C3104</text>
<text x="355.5" y="280.6">U3103</text>
<text x="124.6" y="283.6">1uF</text>
<text x="153.4" y="282.3">100pF</text>
<text x="307.4" y="283.1">L3110</text>
<text x="323.1" y="282.7">6.8pF</text>
<text x="352.8" y="284">1</text>
<text x="356.4" y="285.3">IN</text>
<text x="362.9" y="285.3">OUT</text>
<text x="369.8" y="284">4</text>
<text x="399.9" y="283.1">C3121</text>
<text x="415.6" y="282.7">1.8nH</text>
<text x="478.5" y="285.2">RF_B40_TRX_TXM</text>
<text x="502.4" y="285.1">[13]</text>
<text x="295.5" y="291.9">C3119</text>
<text x="323.3" y="292.8">C3136</text>
<text x="358.9" y="291.3" transform="rotate(-90 358.9 291.3)">GND</text>
<text x="361.5" y="291.3" transform="rotate(-90 361.5 291.3)">GND</text>
<text x="364" y="291.3" transform="rotate(-90 364 291.3)">GND</text>
<text x="387.4" y="292">L3113</text>
<text x="417.7" y="290.7">C3153</text>
<text x="97.8" y="298.2">VPA_PMU</text>
<text x="295.9" y="299.1">3.3nH</text>
<text x="325.9" y="298.7">NC</text>
<text x="357.6" y="294.9" transform="rotate(-90 357.6 294.9)">2</text>
<text x="360.2" y="294.9" transform="rotate(-90 360.2 294.9)">3</text>
<text x="362.7" y="294.9" transform="rotate(-90 362.7 294.9)">5</text>
<text x="390.2" y="298.2">NC</text>
<text x="421.3" y="297.5">NC</text>
<text x="121.7" y="306">C3105</text>
<text x="153.5" y="306">C3106</text>
<text x="121.7" y="312.8">470nF</text>
<text x="153.4" y="312.8">100pF</text>
<text x="402.2" y="313.3">C3118</text>
<text x="412.9" y="313.6">2.2nH</text>
<text x="481.3" y="315.5">RF_B7_PA_DPX</text>
<text x="503.7" y="315">[13]</text>
<text x="388.5" y="321.2">C3120</text>
<text x="417.7" y="321.2">C3151</text>
<text x="392" y="328">NC</text>
<text x="420.4" y="328">NC</text>
<text x="11.7" y="336.5">VIO18_PMU</text>
<text x="9.8" y="347.6">R3103</text>
<text x="123.3" y="351.7">0.1mm</text>
<text x="136.9" y="351.4">R3104</text>
<text x="153.7" y="351.7">0R</text>
<text x="104.4" y="354.2">LTE_VMIPI</text>
<text x="194.1" y="354.2">VIO18_PMU</text>
<text x="6.9" y="360">390K,1%</text>
<text x="7.1" y="369.2">NTC3101</text>
<text x="35.4" y="370.7">C3123</text>
<text x="73.7" y="367.8">AUX_IN1_NTC</text>
<text x="96.3" y="367.6">[4]</text>
<text x="13.7" y="372.4" transform="rotate(-90 13.7 372.4)">t</text>
<text x="123.3" y="377.1">0.25mm</text>
<text x="136.9" y="376.8">R3105</text>
<text x="153.7" y="377.1">0R</text>
<text x="180" y="377.1">1.2mm</text>
<text x="104.6" y="379.6">VPA_VCC1</text>
<text x="194.1" y="379.6">VPA_PMU</text>
<text x="6.2" y="384.1">100K,NTC</text>
<text x="38.2" y="385.2">1uF</text>
<text x="164.8" y="386">C3130</text>
<text x="164.9" y="392.8">470nF</text>
<text x="28.4" y="409.8">as possible, routing with ground guard.</text>
</g>
</svg>
